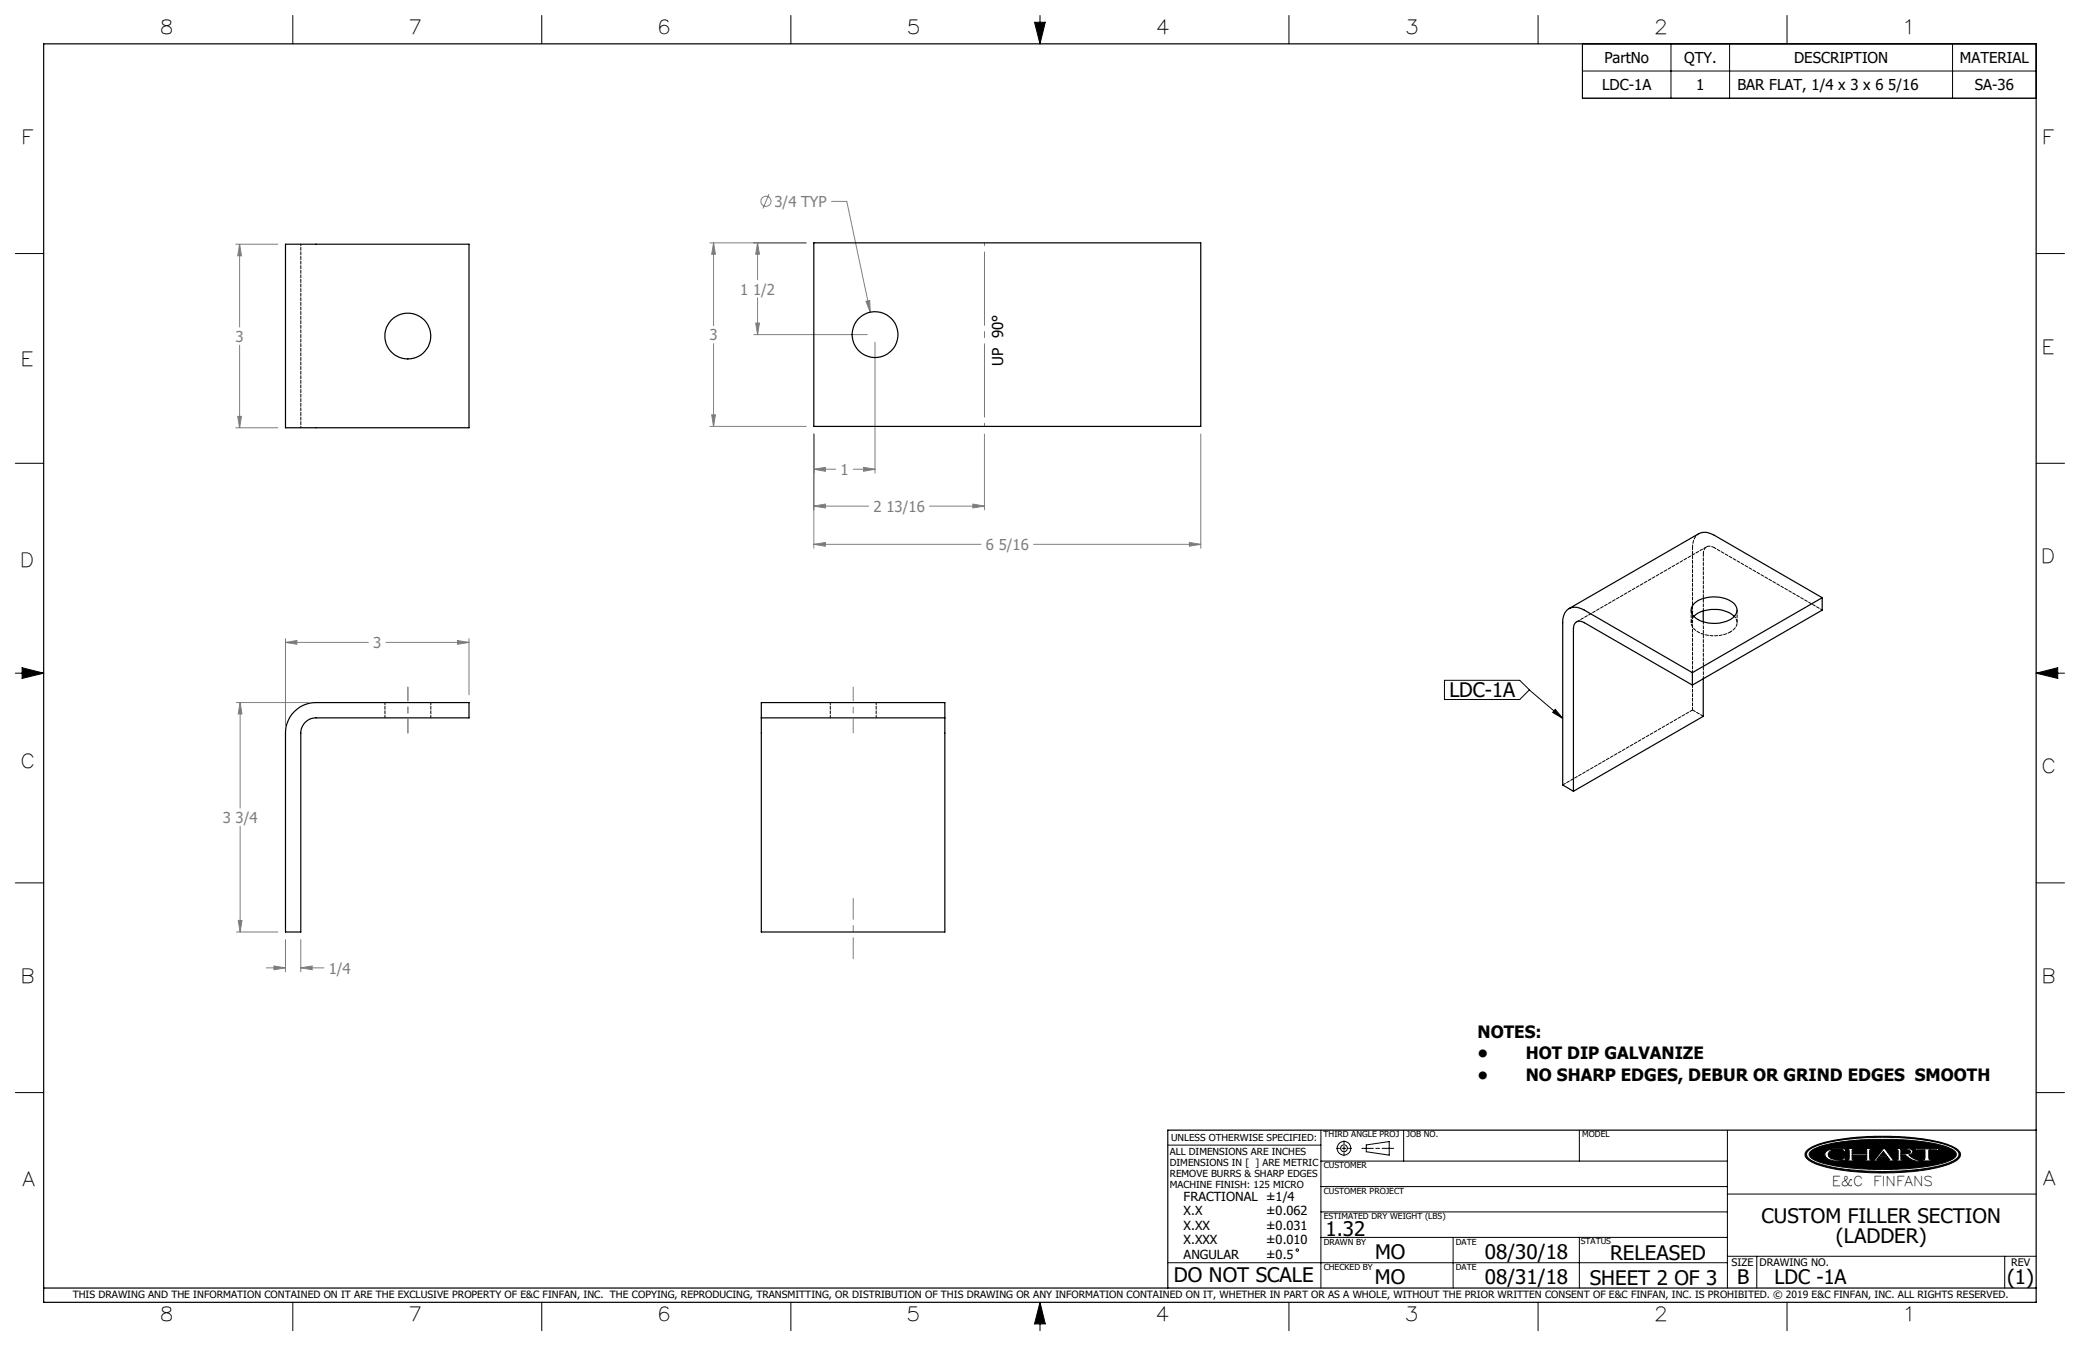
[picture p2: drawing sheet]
<svg xmlns="http://www.w3.org/2000/svg" width="432mm" height="279mm" viewBox="0 0 432 279" stroke-linecap="round" stroke-linejoin="round" font-family="sans-serif">
<g fill="none" stroke="#000" stroke-width=".21">
<path d="M60.8 3.2v5.9M112.5 3.2v5.9M164.2 3.2v5.9M214.8 4.6h2.2l-1.1 4.5zM215.9 3.2v5.9M267.6 3.2v5.9M319.3 3.2v5.9M328.5 9.1h94.2v11.3h-94.2zM328.5 14.7h94.2M346.9 9.1v11.3M359.1 9.1v11.3M371 3.2v5.9"/>
<path d="M405.3 9.1v11.3M3.2 52.6h5.9M422.7 52.6h5.9M3.2 96.2h5.9M422.7 96.2h5.9M3.2 139.7h5.9M4.6 138.6l4.5 1.1-4.5 1.1zM422.7 139.7h5.9M422.7 139.7l4.5-1.1v2.2zM299.9 141.2h15.6l2 2-2 2h-15.6zM317.5 143.2l6.9 5.9M322.9 147.2l1.5 1.9-2.1-1.2z"/>
<path d="M3.2 183.3h5.9M422.7 183.3h5.9M3.2 226.8h5.9M242.4 237.7h31.8M274.2 234.6v32.8M277.4 238.4h.7M278.6 238.4h.8M279 236.8v.7M279 238v.8M279 239.3v.6M279.9 238.4h.7M282.7 238.4h2.4"/>
<path d="M283.6 237.7l4.8-.7v2.8l-4.8-.7zM285.6 238.4h.8M286.9 238.4h2.4M291.4 234.6v6.4M327.9 234.6v6.4M358.6 234.6v32.8M375.3 238.7a16.2 16.2 0 0 1 7.4-2.3 55.4 55.4 0 0 1 21.3 1.1l1.4 .6a1.73 1.73 0 0 1 1.5 2 7.1 7.1 0 0 1-4.3 2.2 56 56 0 0 1-24.6-.3 5 5 0 0 1-3.2-2l-.1-.1a1.17 1.17 0 0 1 .6-1.2zM375.4 238.9a12.8 12.8 0 0 1 6.4-2.2 59.4 59.4 0 0 1 21.7 .8 4.5 4.5 0 0 1 3.1 1.9 1.7 1.7 0 0 1-1.3 1.7 34.9 34.9 0 0 1-12.8 2l-2.2 .1a39.2 39.2 0 0 1-13.6-2l-.7-.3a1.2 1.2 0 0 1-.6-2zM375.8 239a15.4 15.4 0 0 1 7.6-2.1l3.6-.3 3.3-.1a44.5 44.5 0 0 1 14.2 1.7l.8 .4a1.03 1.03 0 0 1 .8 1 1.03 1.03 0 0 1-.8 1 25.5 25.5 0 0 1-9.5 2l-7.7 .1a33.6 33.6 0 0 1-11.3-1.9l-.8-.5a.79 .79 0 0 1-.2-1.3zM379 239.1a5 5 0 0 1 3.5-.6h.7v.2l-.2 .4-.6-.4a3.1 3.1 0 0 0-2.7 .4l-.2 .5 .2 .5a3.1 3.1 0 0 0 2.8 .5l.4-.3h.3l-.2 .5-.7 .1a3.6 3.6 0 0 1-3.3-.8l-.2-.6zM383.5 238.4h1.6v.2l-.6 .1v.8h3v-.8l-.5-.1v-.2h1.5v.2l-.3 .1-.1 .4 .1 1.5v.1l.3 .1v.2h-1.5v-.2h.4l.1-.2v-.8h-3v.8l.6 .2v.2h-1.6v-.2l.3-.1 .1-.1v-1.5v-.4l-.4-.1zM391 239l.6 .9h-1.3z"/>
<path d="M391 238.4h.3l1.7 2.3 .5 .1v.2h-1.6v-.2l.4-.1-.5-.6h-1.7l-.5 .7h.6v.2h-1.5v-.2l.5-.1zM393.6 238.4h2.3l.9 .2 .3 .4-.2 .5-.7 .2 1.2 .9 1.1 .2v.2a4.2 4.2 0 0 1-2.9-1.1l-1-.1v.9l.6 .1v.2h-1.6v-.2h.3l.2-.2v-1.8l-.5-.2zM394.6 238.6l1.8 .2 .2 .3-.2 .3-1.8 .1zM397.9 238.3l1 .2 3.7-.1-.3 .5h-.2l-.1-.2h-1.6l.1 1.9 .6 .2v.2h-2.2v-.2l.7-.2v-1.8l-1.6-.1-.2 .2h-.3zM402.1 238.9h.1M422.7 226.8h5.9M274.2 256.9h84.4M274.2 251.6h84.4M274.2 246.3h84.4M274.2 241h84.4M301.7 256.9v10.5M327.9 256.9v10.5"/>
<path d="M358.6 247.9h64.1M60.8 270.3v5.9M112.5 270.3v5.9M164.2 270.3v5.9M215.9 270.3v5.9M215.9 270.3l1.1 4.5h-2.2zM242.4 262.1h116.2M267.6 270.3v5.9M319.3 270.3v5.9M358.6 260.8h64.1M364.7 260.8v6.6M371 270.3v5.9"/>
<path d="M416.2 260.8v6.6"/>
<circle cx="279" cy="238.4" r=".71"/>
<circle cx="279" cy="238.4" r="1.41"/>
<circle cx="269.3" cy="259.5" r=".25"/>
</g>
<path d="M9.1 9.1h413.6v261.2h-413.6zM422.7 234.6h-180.3v32.8M9.1 267.4h413.6" fill="none" stroke="#000" stroke-width=".25"/>
<g fill="#000">
<path d="M383.5 238.4v.2h.3l.1 .2v1.8l-.1 .1-.3 .1v.2h1.6v-.2l-.6-.2v-.8h3v.9l-.5 .1v.2h1.5v-.2l-.3-.1-.1-.2v-1.6l.1-.3h.3v-.2h-1.5v.2l.5 .1v.8h-3v-.8l.6-.1v-.2zM391 238.4l-1.8 2.3-.5 .1v.2h1.5v-.2h-.6l.5-.7h1.7l.5 .6-.4 .1v.2h1.6v-.2l-.5-.1-1.7-2.3zM393.6 238.4v.2l.5 .2v1.8l-.2 .2h-.3v.2h1.6v-.2l-.6-.1v-.9l1.1 .1a3.2 3.2 0 0 0 2.8 1.1v-.2a3.4 3.4 0 0 1-2.3-1.1 .68 .68 0 0 0 .8-.2 .68 .68 0 0 0 0-.8l-.7-.3zM397.9 238.3l-.4 .6h.3l.2-.2 1.6 .1v1.8l-.2 .2h-.5v.2h2.2v-.2h-.5l-.2-.3v-1.7l1.6-.1 .1 .2h.2l.3-.5-4 .1zM375.8 239a14 14 0 0 1 6.9-2l6.1-.5h5l4.8 .4a16.3 16.3 0 0 1 7.2 2 .96 .96 0 0 1-.4 1.7 24.9 24.9 0 0 1-10.1 2l-6.5 .1-3.8-.2a21.2 21.2 0 0 1-8.8-2l-.4-.3-.2-.5zM379.1 239a1.04 1.04 0 0 0 .7 1.7 7 7 0 0 0 3.2 .1l.2-.5h-.3l-.5 .4a2.56 2.56 0 0 1-2.8-.8 1.28 1.28 0 0 1 1.4-1.3h.2a1.49 1.49 0 0 1 1.4 .2l.4 .3 .2-.6h-.6a4.7 4.7 0 0 0-3.5 .5zM375.3 238.7a19 19 0 0 1 8.8-2.5l4.1-.3h4.8a33.1 33.1 0 0 1 12.7 2.3l.2 .1a1.36 1.36 0 0 1 .9 2 9.1 9.1 0 0 1-5.1 2.2l-.4 .1a58.1 58.1 0 0 1-23.1-.6 5.6 5.6 0 0 1-3.4-1.9v-.8zM375.3 238.9a1.14 1.14 0 0 0 .6 1.9 24.5 24.5 0 0 0 9.8 2.2l4.1 .2 3.7-.1a33.7 33.7 0 0 0 11.9-2.1l.4-.2a1.19 1.19 0 0 0 .9-1.2 1.19 1.19 0 0 0-.9-1.1 21.6 21.6 0 0 0-8.8-2.1l-5.1-.3-4.7 .1a30.2 30.2 0 0 0-11.1 2.1z" fill-rule="evenodd"/>
<path d="M215.9 270.3l-1.1 4.5h2.2zM214.8 4.6h2.2l-1.1 4.5zM4.6 138.6l4.5 1.1-4.5 1.1zM422.7 139.7l4.5-1.1v2.2zM391 239l-.7 .9h1.3zM394.6 238.6v.9l1.7-.1a.38 .38 0 0 0 .3-.4 .38 .38 0 0 0-.5-.3z" fill-rule="evenodd"/>
</g>
<g fill="none" stroke="#808080" stroke-width=".21">
<path d="M48.9 50.7h8.8M49.7 50.7l.4 2.4h-.7zM49.7 50.7v17.2M147.4 50.4h20M148.1 50.4l.4 2.4h-.8zM148.1 50.4v17.2M157.3 50.4l.4 2.4h-.8zM157.3 50.4v7.7M159.6 40.3l-1.2 3M172.6 41.8h3.2l4.9 23M49.7 71.6v17.2M148.1 71.3v17.2"/>
<path d="M156.5 69.5h23.6M156.9 67.1h.8l-.4 2.4zM157.3 61.8v7.7M179.8 62.5l.8-.1 .1 2.4zM181.6 71v27.2M48.9 88.8h8.8M49.4 86.4h.7l-.4 2.4zM147.4 88.5h20M147.7 86.1h.8l-.4 2.4zM168.9 97.4l2.4-.4v.8zM168.9 90.1v23.7M168.9 97.4h4.6"/>
<path d="M177.1 97.4h4.5M179.3 97l2.3 .4-2.3 .4zM204.4 90.1v15.7M249.3 90.1v23.7M168.9 105.1l2.4-.5v.8zM168.9 113l2.4-.4v.8zM168.9 105.1h11.4M168.9 113h34.8M193 105.1h11.4M202 104.6l2.4 .5-2.4 .3zM214.6 113h34.7M246.9 112.6l2.4 .4-2.4 .4z"/>
<path d="M59.3 133.3l2.3-.3v.7zM59.3 132.6v18M59.3 133.3h17.2M80.1 133.3h17.3M95 133l2.4 .3-2.4 .4zM97.4 132.6v11.7M49.1 145.8h14.9M49.8 145.8l.4 2.4h-.7zM49.8 145.8v21.9M49.8 171.5v22M49.1 193.5h8.6M49.5 191.1h.7l-.4 2.4z"/>
<path d="M59.3 195.1v6.6M62.4 195.1v6.6M55.3 200.9h4M56.9 200.5l2.4 .4-2.4 .4zM62.4 200.9l2.4-.4v.8zM62.4 200.9h4.8"/>
<circle cx="159" cy="41.8" r="1.04"/>
</g>
<path d="M84.7 152.2v-9.6M177.1 142.6v9.6" fill="none" stroke="#808080" stroke-width=".21" stroke-dasharray="15.2 1.3 1.3 1.3" stroke-dashoffset="12.4"/>
<path d="M177.1 186.5v12.5" fill="none" stroke="#808080" stroke-width=".21" stroke-dasharray="15.2 1.3 1.3 1.3" stroke-dashoffset="10.9"/>
<path d="M204.4 50.4v38.1" fill="none" stroke="#808080" stroke-width=".21" stroke-dasharray="15.2 1.3 1.3 1.3" stroke-dashoffset="-1.9"/>
<path d="M322.9 147.2l1.5 1.9-2.1-1.2z" fill="#000"/>
<path d="M95 133l2.4 .3-2.4 .4zM59.3 133.3l2.3-.3v.7zM49.8 145.8l.4 2.4h-.7zM49.5 191.1h.7l-.4 2.4zM56.9 200.5l2.4 .4-2.4 .4zM62.4 200.9l2.4-.4v.8zM49.4 86.4h.7l-.4 2.4zM49.7 50.7l.4 2.4h-.7zM156.9 67.1h.8l-.4 2.4zM157.3 50.4l.4 2.4h-.8zM179.8 62.5l.9 2.3-.1-2.4zM147.7 86.1h.8l-.4 2.4zM148.1 50.4l.4 2.4h-.8zM179.3 97l2.3 .4-2.3 .4zM168.9 97.4l2.4-.4v.8zM202 104.6l2.4 .5-2.4 .3zM168.9 105.1l2.4-.5v.8zM246.9 112.6l2.4 .4-2.4 .4zM168.9 113l2.4-.4v.8z" fill="#808080"/>
<g fill="none" stroke="#000" stroke-width=".25">
<path d="M59.3 50.7h38.1v38.1h-38.1zM168.9 50.4h80.4v38.1h-80.4zM351.3 139.6l-22.4-13a2.75 2.75 0 0 0-4.1 .6l-.4 1.5v34.2l2.2 1.4M351.3 139.6v2.6M351.6 128a6.8 6.8 0 0 1 8.4 0M351.8 125.2a6.9 6.9 0 0 1 8.3 .2 2 2 0 0 1-.8 3.2 6.9 6.9 0 0 1-7.8-.8 1.82 1.82 0 0 1 .3-2.6zM353.6 126.8v2.3M378.3 124.1l-22.5-13-1-.4a2.68 2.68 0 0 0-2.1 .1l-27 15.5M378.3 124.1l-27 15.5M378.3 124.1v2.5l-27 15.6M61.1 147.7a6.1 6.1 0 0 1 4.5-1.9h31.8v3.2h-31.8a3.1 3.1 0 0 0-3.2 3.2v41.3h-3.1v-41.3a6.3 6.3 0 0 1 1.8-4.5zM158 149v44.5h38.1v-44.5"/>
<path d="M158 149v-3.2h38.1v3.2M158 149h38.1M351.3 142.2l-22.4-12.9a1.37 1.37 0 0 0-1.6-.2 1.37 1.37 0 0 0-.7 1.4v33.8M353.6 140.9v7.8l-27 15.6"/>
<circle cx="84.7" cy="69.7" r="4.8"/>
<circle cx="181.7" cy="69.5" r="4.8"/>
</g>
<path d="M351.4 139.6v-25.9M360.1 127.9a1.96 1.96 0 0 1-.9 3.3M378.3 126.6l-22.4-12.9M79.9 145.8v3.2M89.4 149v-3.2M172.4 145.8v3.2M181.9 149v-3.2" fill="none" stroke="#000" stroke-width=".21" stroke-dasharray=".6 .3" stroke-dashoffset=".2"/>
<path d="M62.5 88.8v-38.1" fill="none" stroke="#000" stroke-width=".21" stroke-dasharray=".6 .3" stroke-dashoffset=".3"/>
<path d="M352.7 110.8a3.1 3.1 0 0 0-1.3 2.9M355.9 113.7a1.37 1.37 0 0 0-1.6-.2 1.37 1.37 0 0 0-.7 1.5M353.6 126.8v-11.8M359.2 131.2a7.1 7.1 0 0 1-7.5-.6 1.78 1.78 0 0 1 0-2.7M351.4 147.4v-5.2M353.6 140.9v-11.8" fill="none" stroke="#000" stroke-width=".21" stroke-dasharray=".6 .3" stroke-dashoffset=".1"/>
<path d="M354.3 113.5l-27 15.6M351.1 126.6v2.6M360.6 129.2v-2.6M351.4 147.4l2.2 1.3M324.4 162.9l27-15.5" fill="none" stroke="#000" stroke-width=".21" stroke-dasharray=".6 .3"/>
<g font-size="4.2">
<text x="300.9" y="144.6">LDC-1A</text>
<text x="275.2" y="256.5">1.32</text>
<text x="365.7" y="253.8">CUSTOM FILLER SECTION</text>
<text x="381.1" y="258">(LADDER)</text>
<text x="285.5" y="261.4">MO</text>
<text x="308.3" y="261.3">08/30/18</text>
<text x="334.3" y="261.6">RELEASED</text>
<text x="243.7" y="266.1">DO NOT SCALE</text>
<text x="285.4" y="266.6">MO</text>
<text x="308.3" y="266.5">08/31/18</text>
<text x="330" y="266.7">SHEET 2 OF 3</text>
<text x="360.6" y="266.5">B</text>
<text x="368.4" y="266.6">LDC -1A</text>
<text x="416.7" y="266.5">(1)</text>
</g>
<g font-size="4">
<text x="33.6" y="7.1">8</text>
<text x="85.2" y="7.1">7</text>
<text x="137" y="7.1">6</text>
<text x="188.6" y="7.1">5</text>
<text x="240.3" y="7.1">4</text>
<text x="292.1" y="7.1">3</text>
<text x="343.8" y="7.1">2</text>
<text x="395.7" y="7.1">1</text>
<text x="4.9" y="29.8">F</text>
<text x="424.5" y="29.9">F</text>
<text x="4.8" y="76.1">E</text>
<text x="424.3" y="73.5">E</text>
<text x="4.7" y="117.7">D</text>
<text x="424.2" y="116.9">D</text>
<text x="4.7" y="159.3">C</text>
<text x="424.2" y="160.4">C</text>
<text x="4.8" y="204">B</text>
<text x="424.3" y="204">B</text>
<text x="4.8" y="246.1">A</text>
<text x="424.3" y="246">A</text>
<text x="33.6" y="274.3">8</text>
<text x="85.2" y="274.3">7</text>
<text x="137" y="274.3">6</text>
<text x="188.6" y="274.3">5</text>
<text x="240.3" y="274.3">4</text>
<text x="292.1" y="274.3">3</text>
<text x="343.8" y="274.3">2</text>
<text x="395.8" y="274.3">1</text>
</g>
<g font-size="3.5">
<text x="306.7" y="215.4">NOTES:</text>
<text x="306.7" y="219.9">•</text>
<text x="316.7" y="219.9">HOT DIP GALVANIZE</text>
<text x="306.7" y="224.5">•</text>
<text x="316.7" y="224.5">NO SHARP EDGES, DEBUR OR GRIND EDGES SMOOTH</text>
</g>
<g font-size="3.1">
<text x="333.1" y="13.1">PartNo</text>
<text x="349.6" y="13.1">QTY.</text>
<text x="372.4" y="13.1">DESCRIPTION</text>
<text x="406.9" y="13.1">MATERIAL</text>
<text x="332.6" y="18.7">LDC-1A</text>
<text x="352.1" y="18.7">1</text>
<text x="360.7" y="18.7">BAR FLAT, 1/4 x 3 x 6 5/16</text>
<text x="410" y="18.7">SA-36</text>
<text x="208.3" y="75.9" transform="rotate(-90 208.3 75.9)">UP 90°</text>
</g>
<g font-size="3.1" fill="#808080">
<text x="160.8" y="43">3/4 TYP</text>
<text x="153.6" y="61.1">1 1/2</text>
<text x="48.9" y="71">3</text>
<text x="147.3" y="70.7">3</text>
<text x="174.5" y="98.6">1</text>
<text x="181.3" y="106.2">2 13/16</text>
<text x="204.7" y="114.2">6 5/16</text>
<text x="77.5" y="134.6">3</text>
<text x="46.2" y="170.8">3 3/4</text>
<text x="68.2" y="202.1">1/4</text>
</g>
<g font-size="2.8">
<text x="380.3" y="246.2">E&amp;C</text>
<text x="388.9" y="246.2">FINFANS</text>
</g>
<g font-size="2.6">
<text x="245.7" y="249.3">FRACTIONAL ±1/4</text>
<text x="245.7" y="252.3">X.X</text>
<text x="245.7" y="255.3">X.XX</text>
<text x="262.9" y="252.3">±0.062</text>
<text x="262.9" y="255.3">±0.031</text>
<text x="245.7" y="258.3">X.XXX</text>
<text x="245.7" y="261.2">ANGULAR</text>
<text x="262.9" y="258.3">±0.010</text>
<text x="262.9" y="261.2">±0.5</text>
</g>
<g font-size="2.2">
<text x="359.5" y="262.8">SIZE</text>
<text x="365.3" y="262.7">DRAWING NO.</text>
<text x="417.5" y="262.8">REV</text>
</g>
<text font-size="2.1" x="15.1" y="269.4">THIS DRAWING AND THE INFORMATION CONTAINED ON IT ARE THE EXCLUSIVE PROPERTY OF E&amp;C FINFAN, INC. THE COPYING, REPRODUCING, TRANSMITTING, OR DISTRIBUTION OF THIS DRAWING OR ANY INFORMATION CONTAINED ON IT, WHETHER IN PART OR AS A WHOLE, WITHOUT THE PRIOR WRITTEN CONSENT OF E&amp;C FINFAN, INC. IS PROHIBITED. © 2019 E&amp;C FINFAN, INC. ALL RIGHTS RESERVED.</text>
<g font-size="2">
<text x="242.9" y="239.8">ALL DIMENSIONS ARE INCHES</text>
<text x="243.1" y="236.8">UNLESS OTHERWISE SPECIFIED:</text>
<text x="242.9" y="242.1">DIMENSIONS IN [ ] ARE METRIC</text>
<text x="242.9" y="244.4">REMOVE BURRS &amp; SHARP EDGES</text>
<text x="242.9" y="246.7">MACHINE FINISH: 125 MICRO</text>
</g>
<g font-size="1.7">
<text x="274.8" y="236.1">THIRD ANGLE PROJ</text>
<text x="292" y="236.1">JOB NO.</text>
<text x="328.5" y="236.1">MODEL</text>
<text x="274.8" y="242.5">CUSTOMER</text>
<text x="274.8" y="247.8">CUSTOMER PROJECT</text>
<text x="274.8" y="253.1">ESTIMATED DRY WEIGHT (LBS)</text>
<text x="274.8" y="258.4">DRAWN BY</text>
<text x="274.8" y="263.6">CHECKED BY</text>
<text x="302.2" y="263.6">DATE</text>
<text x="302.2" y="258.4">DATE</text>
<text x="328.2" y="258.3">STATUS</text>
</g>
</svg>
